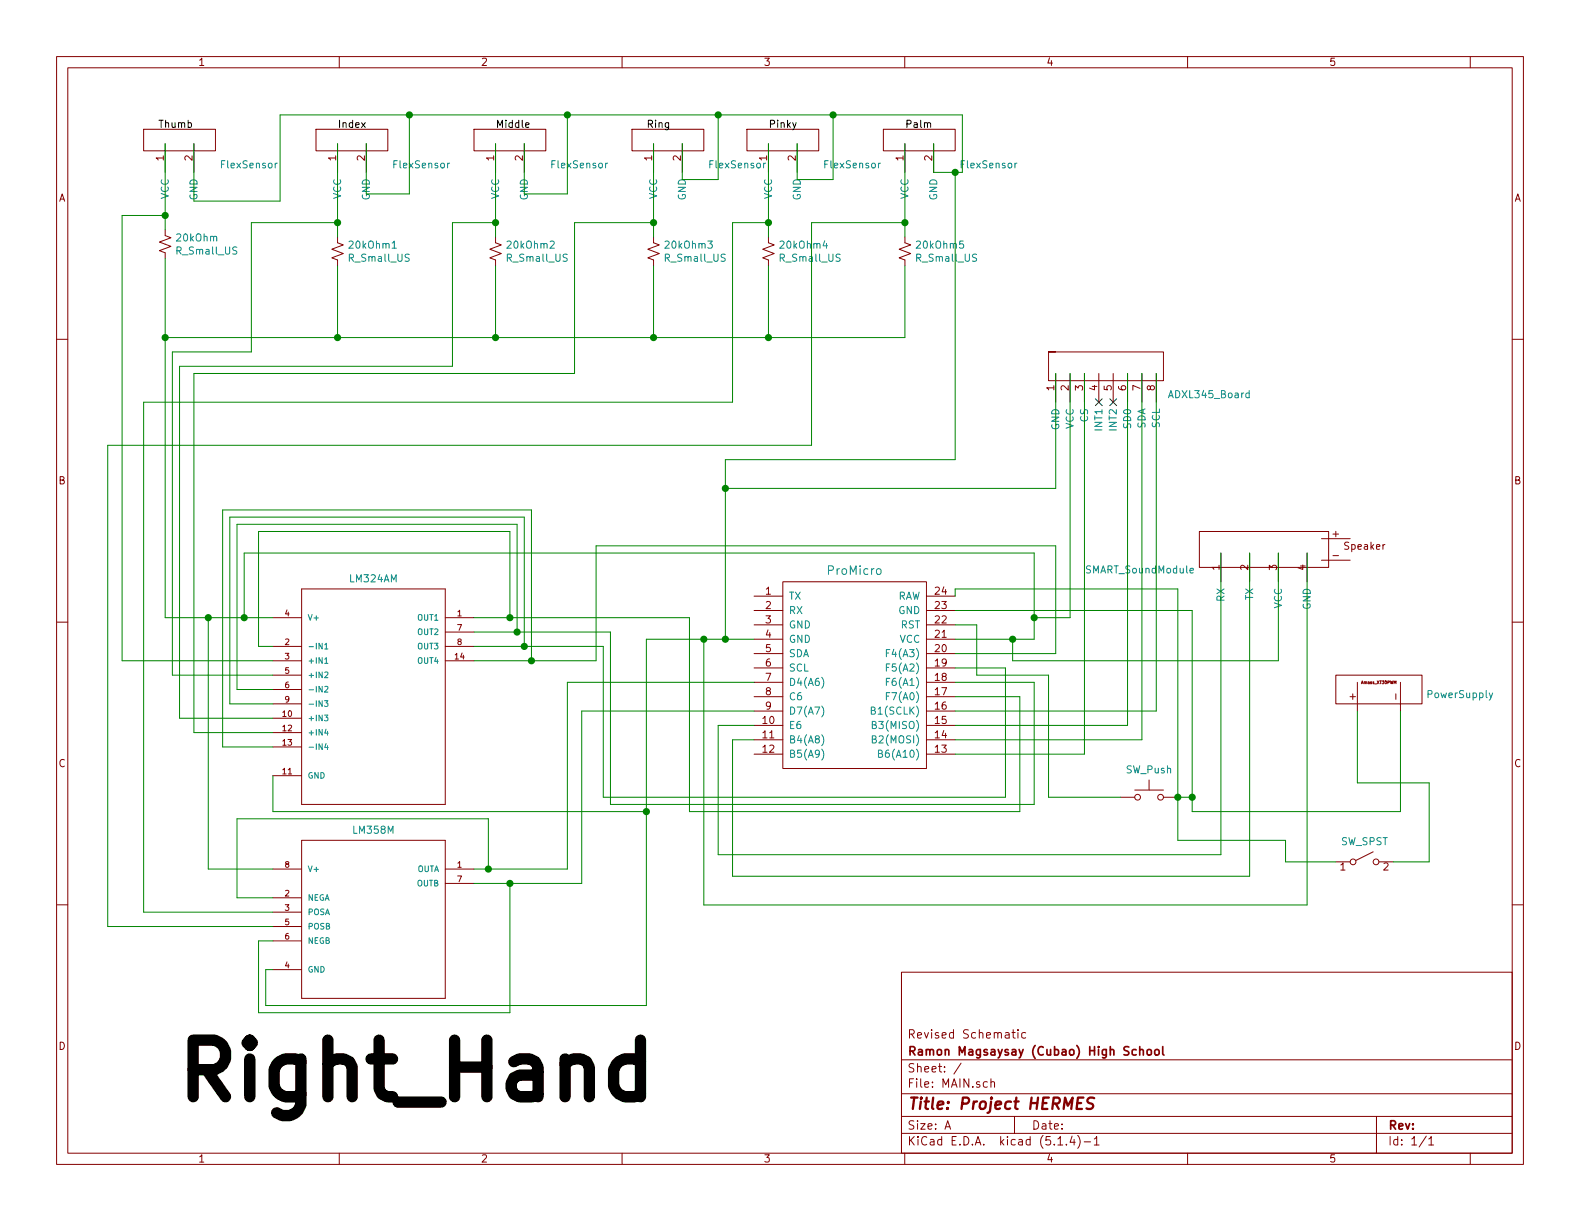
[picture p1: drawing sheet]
<svg xmlns="http://www.w3.org/2000/svg" width="279mm" height="216mm" viewBox="0 0 279 216" stroke-linecap="round" stroke-linejoin="round" font-family="sans-serif">
<g fill="none" stroke="#840000" stroke-width=".18">
<path d="M10 10h259.4v195.9h-259.4zM12 12h255.4v191.9h-255.4zM60 10v2M110 10v2M160 10v2M210 10v2M260 10v2M25.4 22.9h12.7v3.8h-12.7zM29.2 25.4v5.1M34.3 25.4v5.1M55.9 22.9h12.7v3.8h-12.7zM59.7 25.4v5.1"/>
<path d="M64.8 25.4v5.1M83.8 22.9h12.7v3.8h-12.7zM87.6 25.4v5.1M92.7 25.4v5.1M111.8 22.9h12.7v3.8h-12.7zM115.6 25.4v5.1M120.6 25.4v5.1M132.1 22.9h12.7v3.8h-12.7zM135.9 25.4v5.1M141 25.4v5.1M156.2 22.9h12.7v3.8h-12.7zM160 25.4v5.1"/>
<path d="M165.1 25.4v5.1M10 60h2M29.2 40.6v1.1l1 .3-2 .8 2 .8-2 .7 1 .4v1M59.7 41.9v1l1 .4-2 .8 2 .7-2 .8 1 .4v1M87.6 41.9v1l1 .4-2 .8 2 .7-2 .8 1 .4v1M115.6 41.9v1l1 .4-2 .8 2 .7-2 .8 1 .4v1M135.9 41.9v1l1 .4-2 .8 2 .7-2 .8 1 .4v1M160 41.9v1l1 .4-2 .8 2 .7-2 .8 1 .4v1M267.4 60h2M185.4 62.2v5.1h20.3v-5.1h-20.3h1.3M186.7 66v5.1M189.2 66v5.1"/>
<path d="M191.8 66v5.1M194.3 66v5.1M196.8 66v5.1M199.4 66v5.1M201.9 66v5.1M204.5 66v5.1M212.1 94h22.8v6.3h-22.8zM215.9 97.8v5.1M221 97.8v5.1M226.1 97.8v5.1M231.1 97.8v5.1M233.7 95.3h5.1"/>
<path d="M233.7 99.1h5.1M10 110h2M48.3 109.2h5M48.3 114.3h5M48.3 116.8h5M48.3 119.4h5M53.3 104.1h25.4v38.1h-25.4zM78.7 109.2h5.1M78.7 114.3h5.1M78.7 116.8h5.1M78.7 111.8h5.1M133.3 105.4h5.1"/>
<path d="M133.3 118.1h5.1M133.3 108h5.1M133.3 115.6h5.1M133.3 113h5.1M133.3 110.5h5.1M138.4 102.9h25.4v33h-25.4zM163.8 105.4h5.1M163.8 118.1h5.1M163.8 108h5.1M163.8 115.6h5.1M163.8 113h5.1M163.8 110.5h5.1"/>
<path d="M236.2 119.4h15.3v5.1h-15.3zM267.4 110h2M48.3 121.9h5M48.3 124.5h5M48.3 127h5M48.3 129.5h5M48.3 132.1h5M48.3 137.2h5M133.3 128.3h5.1M133.3 130.8h5.1M133.3 133.4h5.1M133.3 125.7h5.1"/>
<path d="M133.3 123.2h5.1M133.3 120.7h5.1M163.8 128.3h5.1M163.8 130.8h5.1M163.8 133.4h5.1M163.8 125.7h5.1M163.8 123.2h5.1M163.8 120.7h5.1M200.7 139.7h5M203.2 137.9v1.8M240 120.7v5M247.6 120.7v5"/>
<path d="M10 160h2M48.3 153.7h5M48.3 158.8h5M53.3 148.6h25.4v27.9h-25.4zM78.7 153.7h5.1M78.7 156.2h5.1M198.1 141h2.6M205.7 141h2.6M236.2 152.4h2.6M242.8 150.6l-3 1.5M243.8 152.4h2.6M267.4 160h2"/>
<path d="M48.3 161.3h5M48.3 163.8h5M48.3 166.4h5M48.3 171.5h5M159.4 171.9h108v32h-108zM159.4 197.4h108M159.4 193.4h108M159.4 187.4h108M167.1 199.7l.5-1.5 .5 1.5M167.2 199.2h.8M170 188l-1.3 1.9M174.6 191.3h-.4l-.3 .2 .1 .7h.6"/>
<path d="M175.2 191.4l.3-.1h.3l.1 1M175.2 190.8v1.5M178.9 182.6h.6M179.2 182.1v1.3l.3 .2M179.4 197.4v3M180 182.1v.1M180 182.6v1M181.4 182.7l-.5-.1-.2 .3v.5l.2 .2 .5-.1M243.4 197.4v6.5M60 203.9v2M110 203.9v2M159.4 200.4h108"/>
<path d="M160 203.9v2M187.1 202.5h.8M188.6 202.3v.2M189.6 200.9l-.4 1.1h.9M189.9 201.5v1M190.6 200.8a1.71 1.71 0 0 1 0 2.2M191.7 201.9h1.2M193.5 201.4l.4-.4v1.5M193.5 202.5h.9M210 203.9v2M252.2 200.9l-1.2 1.9M252.7 201.4l.4-.4v1.5"/>
<path d="M252.7 202.5h.8M260 203.9v2"/>
<circle cx="201.2" cy="141" r=".51"/>
<circle cx="205.2" cy="141" r=".51"/>
<circle cx="239.3" cy="152.4" r=".51"/>
<circle cx="243.3" cy="152.4" r=".51"/>
</g>
<path d="M190.5 195h.7M191.6 194.1h-1l-.2 2h.9M193.5 194.2l-.3-.1-.7 .1a.47 .47 0 0 0-.2 .4 .47 .47 0 0 0 .3 .4l.4 .1a.48 .48 0 0 1 .3 .6 .48 .48 0 0 1-.4 .4l-.8-.1" fill="none" stroke="#840000" stroke-width=".41"/>
<path d="M201.5 185.7l.3-.1h.3l.1 1M201.5 185.1v1.5M202.9 185.7l.2-.1 .5 .1v.7l-.3 .2-.4-.2zM204.3 185.7l.2-.1 .4 .1v.7l-.2 .2-.4-.2zM205.6 185.1v1.3l.2 .2" fill="none" stroke="#840000" stroke-width=".3"/>
<g fill="none" stroke="#008484" stroke-width=".18">
<path d="M49 28.9l-.3 .2M79.5 28.9l-.4 .2M107.4 28.9l-.3 .2M135.4 28.9l-.4 .2M155.7 28.9l-.4 .2M179.8 28.9l-.3 .2M69.3 43.9h.8M220.9 69.5h-.4l-.2 .2 .1 .6h.5M220.9 69.1v1.2M57.4 114l.3-.3v1.1M57.4 116.6l.3-.3v1M57.4 118.9l.4-.1 .2 .3-.6 .7h.6"/>
<path d="M57.4 114.8h.6M57.4 117.3h.6M145.3 119.8a1.47 1.47 0 0 1 0 1.9M155.1 100.7l.2-.1 .4 .1 .1 .6-.1 .2-.4 .1-.2-.2zM156.7 118h.4M156.7 115.5h.4M157.4 119.9h-.7v1.3M157.4 117.4h-.7v1.3M157.4 114.9h-.7v1.2M210.4 100.9l.6-.1v-.3h-.4l-.2 .2 .1 .6h.5M57.4 123.9h.6l-.3 .4 .3 .1v.4l-.2 .1-.4-.1M57.4 126.4h.6l-.3 .4 .3 .1v.5l-.2 .1-.4-.1"/>
<path d="M57.4 121.4h.4l.2 .2-.6 .8h.6M57.7 128.9l-.3 .7h.6M57.7 131.5l-.3 .7h.6M57.9 129.3v.7M57.9 131.9v.6M145.3 129.9a1.47 1.47 0 0 1 0 2M145.3 132.5a1.47 1.47 0 0 1 0 1.9M145.3 124.8a1.47 1.47 0 0 1 0 2M154.3 130.7h.5l.1-.5-.6-.1v1.3h.4l.3-.3v-.2l-.3-.2M154.3 128.2l.5-.1 .1-.4-.6-.1v1.2h.4l.3-.2v-.2l-.3-.2M155.3 133.2h.6l.1-.2v-.2l-.7-.2v1.3h.5l.3-.2v-.2l-.3-.3M156.7 123.1h.4"/>
<path d="M156.7 120.5h.4M157.4 122.5h-.7v1.2M263.3 122.5l.4 .9M264 122.5l-.5 1.2-.2 .1"/>
</g>
<g fill="none" stroke="#008400" stroke-width=".18">
<path d="M29.2 38.1h-7.6v78.7h26.7M29.2 25.4v15.2M34.3 25.4v10.2h15.2v-15.3h120.7v10.2h-5.1v-5.1M59.7 39.4h-15.3v22.8h-13.9v57.2h17.8M59.7 25.4v16.5M72.4 20.3v14h-7.6v-8.9M87.6 39.4h-7.6v25.4h-48.3v62.2h16.6M87.6 25.4v16.5M100.3 20.3v14h-7.6v-8.9M115.6 39.4h-14v26.6h-67.3v63.5h14M115.6 25.4v16.5M127 20.3v11.5h-6.4v-6.4"/>
<path d="M135.9 39.4h-6.4v31.7h-104.1v90.2h22.9M135.9 25.4v16.5M147.3 20.3v11.5h-6.3v-6.4M160 39.4h-16.5v39.3h-124.5v85.1h29.3M160 25.4v16.5M168.9 30.5v50.8h-40.6v31.7M29.2 45.7v63.5h19.1M59.7 47v12.7M87.6 47v12.7M115.6 47v12.7M135.9 47v12.7M160 47v12.7h-130.8"/>
<path d="M186.7 66v20.4h-58.4M189.2 66v43.2h-6.3M191.8 66v67.4h-22.9M199.4 66v62.3h-30.5M201.9 66v64.8h-33M204.5 66v59.7h-35.6M215.9 97.8v53.3h-88.9v-22.8h6.3M221 97.8v57.1h-91.5v-24.1h3.8M226.1 97.8v19h-47v-3.8M231.1 97.8v62.2h-106.6v-47M36.8 109.2v44.5h11.5M43.2 109.2v-11.4h139.7v15.2h-14"/>
<path d="M83.8 114.3h22.9v26.7h71.1v-22.9h-8.9M83.8 111.8h24.1v30.4h75v-21.5h-14M83.8 109.2h38.1v34.3h58.4v-20.3h-11.4M90.2 109.2v-15.2h-44.5v20.3h2.6M91.4 111.8v-19.1h-49.5v29.2h6.4M92.7 114.3v-22.9h-52.1v33.1h7.7M94 116.8v-26.6h-54.6v41.9h8.9M133.3 113h-19v64.8h-67.3v-6.3h1.3M168.9 105.4v-1.3h39.4v44.5h19v3.8h8.9M168.9 110.5h3.8v8.9h12.7v21.6h12.7M168.9 115.6h17.8v-19.1h-81.3v20.3h-21.6M168.9 108h41.9v35.5h36.8v-17.8"/>
<path d="M48.3 137.2v6.3h66M133.3 120.7h-33v33h-16.5M133.3 125.7h-30.4v30.5h-19.1M240 125.7v12.7h12.7v14h-6.3M86.4 153.7v-8.9h-44.5v14h6.4M90.2 156.2v22.9h-44.5v-12.7h2.6M208.3 141h2.5"/>
</g>
<path d="M113.3 187.7l-1-.5h-1.9l-1 .5-.4 .5-.5 1v2.8l.5 1 .4 .4 1 .5h1.9l1-.5M113.3 183.9v10" fill="none" stroke="#000" stroke-width="2"/>
<path d="M93 22.1l.5-.1v-.3h-.4l-.1 .2v.6h.5M164 21.9l.2-.2h.3l.1 .8" fill="none" stroke="#000" stroke-width=".18"/>
<g fill="#008400" stroke="#008400" stroke-width=".25">
<circle cx="36.8" cy="109.2" r=".51"/>
<circle cx="115.6" cy="59.7" r=".51"/>
<circle cx="135.9" cy="39.4" r=".51"/>
<circle cx="59.7" cy="39.4" r=".51"/>
<circle cx="160" cy="39.4" r=".51"/>
<circle cx="135.9" cy="59.7" r=".51"/>
<circle cx="208.3" cy="141" r=".51"/>
<circle cx="90.2" cy="156.2" r=".51"/>
<circle cx="147.3" cy="20.3" r=".51"/>
<circle cx="100.3" cy="20.3" r=".51"/>
<circle cx="87.6" cy="59.7" r=".51"/>
<circle cx="210.8" cy="141" r=".51"/>
<circle cx="115.6" cy="39.4" r=".51"/>
<circle cx="59.7" cy="59.7" r=".51"/>
<circle cx="86.4" cy="153.7" r=".51"/>
<circle cx="128.3" cy="86.4" r=".51"/>
<circle cx="182.9" cy="109.2" r=".51"/>
<circle cx="179.1" cy="113" r=".51"/>
<circle cx="29.2" cy="38.1" r=".51"/>
<circle cx="87.6" cy="39.4" r=".51"/>
<circle cx="92.7" cy="114.3" r=".51"/>
<circle cx="124.5" cy="113" r=".51"/>
<circle cx="94" cy="116.8" r=".51"/>
<circle cx="72.4" cy="20.3" r=".51"/>
<circle cx="90.2" cy="109.2" r=".51"/>
<circle cx="29.2" cy="59.7" r=".51"/>
<circle cx="114.3" cy="143.5" r=".51"/>
<circle cx="168.9" cy="30.5" r=".51"/>
<circle cx="127" cy="20.3" r=".51"/>
<circle cx="128.3" cy="113" r=".51"/>
<circle cx="43.2" cy="109.2" r=".51"/>
<circle cx="91.4" cy="111.8" r=".51"/>
</g>
<path d="M193.7 70.5l1.2 1.2M194.9 70.5l-1.2 1.2M196.2 70.5l1.3 1.2M197.5 70.5l-1.3 1.2" fill="none" stroke="#000084" stroke-width=".18"/>
<text font-size="13.9" x="30.5" y="194.4">Right_Hand</text>
<text font-size="2.8" fill="#840000" x="160.4" y="196.2">Title: Project HERMES</text>
<text font-size="2.1" fill="#008484" x="146.5" y="101.7">ProMicro</text>
<g font-size="2.1" fill="#840000">
<text x="160.4" y="183.6">Revised Schematic</text>
<text x="160.4" y="189.6">Sheet: /</text>
<text x="160.4" y="186.6">Ramon Magsaysay (Cubao) High School</text>
<text x="160.4" y="192.3">File: MAIN.sch</text>
<text x="160.4" y="202.5">KiCad E.D.A. kicad (5.1.4)-1</text>
<text x="160.4" y="199.7">Size: A</text>
<text x="182.4" y="199.7">Date:</text>
<text x="245.4" y="199.7">Rev:</text>
<text x="245.4" y="202.5">Id: 1/1</text>
</g>
<g font-size="1.8" fill="#840000">
<text x="35" y="11.6">1</text>
<text x="85" y="11.6">2</text>
<text x="135" y="11.6">3</text>
<text x="185" y="11.6">4</text>
<text x="235" y="11.6">5</text>
<text x="29" y="28.4" transform="rotate(-90 29 28.4)">1</text>
<text x="34" y="28.4" transform="rotate(-90 34 28.4)">2</text>
<text x="59.4" y="28.4" transform="rotate(-90 59.4 28.4)">1</text>
<text x="64.5" y="28.4" transform="rotate(-90 64.5 28.4)">2</text>
<text x="87.4" y="28.4" transform="rotate(-90 87.4 28.4)">1</text>
<text x="92.5" y="28.4" transform="rotate(-90 92.5 28.4)">2</text>
<text x="115.3" y="28.4" transform="rotate(-90 115.3 28.4)">1</text>
<text x="120.4" y="28.4" transform="rotate(-90 120.4 28.4)">2</text>
<text x="135.6" y="28.4" transform="rotate(-90 135.6 28.4)">1</text>
<text x="140.7" y="28.4" transform="rotate(-90 140.7 28.4)">2</text>
<text x="159.8" y="28.4" transform="rotate(-90 159.8 28.4)">1</text>
<text x="164.8" y="28.4" transform="rotate(-90 164.8 28.4)">2</text>
<text x="10.4" y="35.6">A</text>
<text x="267.8" y="35.6">A</text>
<text x="186.4" y="69.1" transform="rotate(-90 186.4 69.1)">1</text>
<text x="189" y="69.1" transform="rotate(-90 189 69.1)">2</text>
<text x="191.5" y="69.1" transform="rotate(-90 191.5 69.1)">3</text>
<text x="194.1" y="69.1" transform="rotate(-90 194.1 69.1)">4</text>
<text x="196.6" y="69.1" transform="rotate(-90 196.6 69.1)">5</text>
<text x="199.1" y="69.1" transform="rotate(-90 199.1 69.1)">6</text>
<text x="201.7" y="69.1" transform="rotate(-90 201.7 69.1)">7</text>
<text x="204.2" y="69.1" transform="rotate(-90 204.2 69.1)">8</text>
<text x="10.4" y="85.6">B</text>
<text x="267.8" y="85.6">B</text>
<text x="235.7" y="95">+</text>
<text x="215.6" y="100.8" transform="rotate(-90 215.6 100.8)">1</text>
<text x="220.7" y="100.8" transform="rotate(-90 220.7 100.8)">2</text>
<text x="225.8" y="100.8" transform="rotate(-90 225.8 100.8)">3</text>
<text x="230.9" y="100.8" transform="rotate(-90 230.9 100.8)">4</text>
<text x="235.9" y="98.8">-</text>
<text x="237.9" y="97.2">Speaker</text>
<text x="135.4" y="105.2">1</text>
<text x="135.4" y="107.7">2</text>
<text x="165.4" y="107.7">23</text>
<text x="165.4" y="105.2">24</text>
<text x="135.4" y="110.2">3</text>
<text x="135.4" y="112.8">4</text>
<text x="165.4" y="112.8">21</text>
<text x="165.4" y="110.2">22</text>
<text x="135.4" y="115.3">5</text>
<text x="135.4" y="117.9">6</text>
<text x="165.4" y="117.9">19</text>
<text x="165.4" y="115.3">20</text>
<text x="135.4" y="120.4">7</text>
<text x="135.4" y="122.9">8</text>
<text x="135.4" y="125.5">9</text>
<text x="165.4" y="125.5">16</text>
<text x="165.4" y="122.9">17</text>
<text x="165.4" y="120.4">18</text>
<text x="239.8" y="123.7" transform="rotate(-90 239.8 123.7)">+</text>
<text x="247.4" y="123.5" transform="rotate(-90 247.4 123.5)">-</text>
<text x="134.9" y="128">10</text>
<text x="134.9" y="130.6">11</text>
<text x="165.4" y="130.6">14</text>
<text x="165.4" y="128">15</text>
<text x="10.4" y="135.6">C</text>
<text x="134.9" y="133.1">12</text>
<text x="165.4" y="133.1">13</text>
<text x="267.8" y="135.6">C</text>
<text x="237" y="153.9">1</text>
<text x="244.6" y="153.9">2</text>
<text x="10.4" y="185.6">D</text>
<text x="267.8" y="185.6">D</text>
<text x="35" y="205.5">1</text>
<text x="85" y="205.5">2</text>
<text x="135" y="205.5">3</text>
<text x="185" y="205.5">4</text>
<text x="235" y="205.5">5</text>
</g>
<g font-size="1.8">
<text x="27.9" y="22.6">Thumb</text>
<text x="59.7" y="22.6">Index</text>
<text x="87.6" y="22.6">Middle</text>
<text x="114.3" y="22.6">Ring</text>
<text x="135.9" y="22.6">Pinky</text>
<text x="160" y="22.6">Palm</text>
</g>
<g font-size="1.8" fill="#008484">
<text x="39.3" y="29.8">FlexSensor</text>
<text x="69.7" y="29.8">FlexSensor</text>
<text x="97.7" y="29.8">FlexSensor</text>
<text x="125.6" y="29.8">FlexSensor</text>
<text x="145.9" y="29.8">FlexSensor</text>
<text x="170.1" y="29.8">FlexSensor</text>
<text x="29.8" y="35.2" transform="rotate(-90 29.8 35.2)">VCC</text>
<text x="34.9" y="35.4" transform="rotate(-90 34.9 35.4)">GND</text>
<text x="60.3" y="35.2" transform="rotate(-90 60.3 35.2)">VCC</text>
<text x="65.4" y="35.4" transform="rotate(-90 65.4 35.4)">GND</text>
<text x="88.3" y="35.2" transform="rotate(-90 88.3 35.2)">VCC</text>
<text x="93.3" y="35.4" transform="rotate(-90 93.3 35.4)">GND</text>
<text x="116.2" y="35.2" transform="rotate(-90 116.2 35.2)">VCC</text>
<text x="121.3" y="35.4" transform="rotate(-90 121.3 35.4)">GND</text>
<text x="136.5" y="35.2" transform="rotate(-90 136.5 35.2)">VCC</text>
<text x="141.6" y="35.4" transform="rotate(-90 141.6 35.4)">GND</text>
<text x="160.7" y="35.2" transform="rotate(-90 160.7 35.2)">VCC</text>
<text x="165.7" y="35.4" transform="rotate(-90 165.7 35.4)">GND</text>
<text x="31.3" y="42.7">20kOhm</text>
<text x="31.4" y="45">R_Small_US</text>
<text x="61.8" y="46.3">R_Small_US</text>
<text x="61.9" y="44">20kOhm1</text>
<text x="89.8" y="46.3">R_Small_US</text>
<text x="89.9" y="44">20kOhm2</text>
<text x="117.7" y="46.3">R_Small_US</text>
<text x="117.8" y="44">20kOhm3</text>
<text x="138" y="46.3">R_Small_US</text>
<text x="138.1" y="44">20kOhm4</text>
<text x="162.2" y="46.3">R_Small_US</text>
<text x="162.3" y="44">20kOhm5</text>
<text x="206.9" y="70.4">ADXL345_Board</text>
<text x="187.3" y="76.1" transform="rotate(-90 187.3 76.1)">GND</text>
<text x="189.9" y="75.9" transform="rotate(-90 189.9 75.9)">VCC</text>
<text x="192.4" y="74.6" transform="rotate(-90 192.4 74.6)">CS</text>
<text x="194.9" y="76" transform="rotate(-90 194.9 76)">INT1</text>
<text x="197.5" y="76" transform="rotate(-90 197.5 76)">INT2</text>
<text x="200" y="75.6" transform="rotate(-90 200 75.6)">SD0</text>
<text x="202.6" y="75.9" transform="rotate(-90 202.6 75.9)">SDA</text>
<text x="205.1" y="75.7" transform="rotate(-90 205.1 75.7)">SCL</text>
<text x="192.1" y="101.4">SMART_SoundModule</text>
<text x="61.9" y="103">LM324AM</text>
<text x="139.4" y="106">TX</text>
<text x="158.6" y="106">RAW</text>
<text x="216.5" y="106.3" transform="rotate(-90 216.5 106.3)">RX</text>
<text x="221.6" y="106.1" transform="rotate(-90 221.6 106.1)">TX</text>
<text x="226.7" y="107.6" transform="rotate(-90 226.7 107.6)">VCC</text>
<text x="231.8" y="107.8" transform="rotate(-90 231.8 107.8)">GND</text>
<text x="139.4" y="108.6">RX</text>
<text x="139.4" y="111.1">GND</text>
<text x="139.4" y="113.7">GND</text>
<text x="158.9" y="108.6">GND</text>
<text x="159.1" y="113.7">VCC</text>
<text x="159.3" y="111.1">RST</text>
<text x="139.4" y="116.2">SDA</text>
<text x="139.4" y="118.7">SCL</text>
<text x="157.3" y="118.7">F5(A2)</text>
<text x="157.3" y="116.2">F4(A3)</text>
<text x="139.4" y="121.3">D4(A6)</text>
<text x="139.4" y="123.8">C6</text>
<text x="157.3" y="123.8">F7(A0)</text>
<text x="157.3" y="121.3">F6(A1)</text>
<text x="252.6" y="123.4">PowerSupply</text>
<text x="139.4" y="128.9">E6</text>
<text x="139.4" y="131.4">B4(A8)</text>
<text x="139.4" y="126.4">D7(A7)</text>
<text x="154.6" y="126.4">B1(SCLK)</text>
<text x="154.9" y="131.4">B2(MOSI)</text>
<text x="154.9" y="128.9">B3(MISO)</text>
<text x="139.4" y="134">B5(A9)</text>
<text x="156.1" y="134">B6(A10)</text>
<text x="199.1" y="136.8">SW_Push</text>
<text x="62.6" y="147.4">LM358M</text>
<text x="237.1" y="149.5">SW_SPST</text>
</g>
<g font-size="1.4" fill="#840000">
<text x="50.4" y="109">4</text>
<text x="80.9" y="109">1</text>
<text x="80.9" y="111.5">7</text>
<text x="50.4" y="114">2</text>
<text x="50.4" y="116.6">3</text>
<text x="50.4" y="119.1">5</text>
<text x="80.5" y="116.6">14</text>
<text x="80.9" y="114">8</text>
<text x="50.4" y="121.7">6</text>
<text x="50.4" y="124.2">9</text>
<text x="50" y="126.7">10</text>
<text x="50" y="129.3">12</text>
<text x="50" y="131.8">13</text>
<text x="50" y="136.9">11</text>
<text x="50.4" y="153.4">8</text>
<text x="80.9" y="153.4">1</text>
<text x="80.9" y="156">7</text>
<text x="50.4" y="158.5">2</text>
<text x="50.4" y="161">3</text>
<text x="50.4" y="163.6">5</text>
<text x="50.4" y="166.1">6</text>
<text x="50.4" y="171.2">4</text>
</g>
<g font-size="1.4" fill="#008484">
<text x="54.4" y="109.7">V+</text>
<text x="73.9" y="109.7">OUT1</text>
<text x="73.9" y="112.3">OUT2</text>
<text x="54.4" y="114.8">-IN1</text>
<text x="54.4" y="117.3">+IN1</text>
<text x="54.4" y="119.9">+IN2</text>
<text x="73.9" y="114.8">OUT3</text>
<text x="73.9" y="117.3">OUT4</text>
<text x="54.4" y="122.4">-IN2</text>
<text x="54.4" y="125">-IN3</text>
<text x="54.4" y="127.5">+IN3</text>
<text x="54.4" y="130">+IN4</text>
<text x="54.4" y="132.6">-IN4</text>
<text x="54.4" y="137.7">GND</text>
<text x="54.4" y="154.2">V+</text>
<text x="73.7" y="154.2">OUTA</text>
<text x="54.4" y="159.3">NEGA</text>
<text x="54.4" y="161.8">POSA</text>
<text x="73.7" y="156.7">OUTB</text>
<text x="54.4" y="164.3">POSB</text>
<text x="54.4" y="166.9">NEGB</text>
<text x="54.4" y="172">GND</text>
</g>
<text font-size=".7" fill="#840000" x="240.8" y="120.9">Amass_XT30PWM</text>
</svg>
